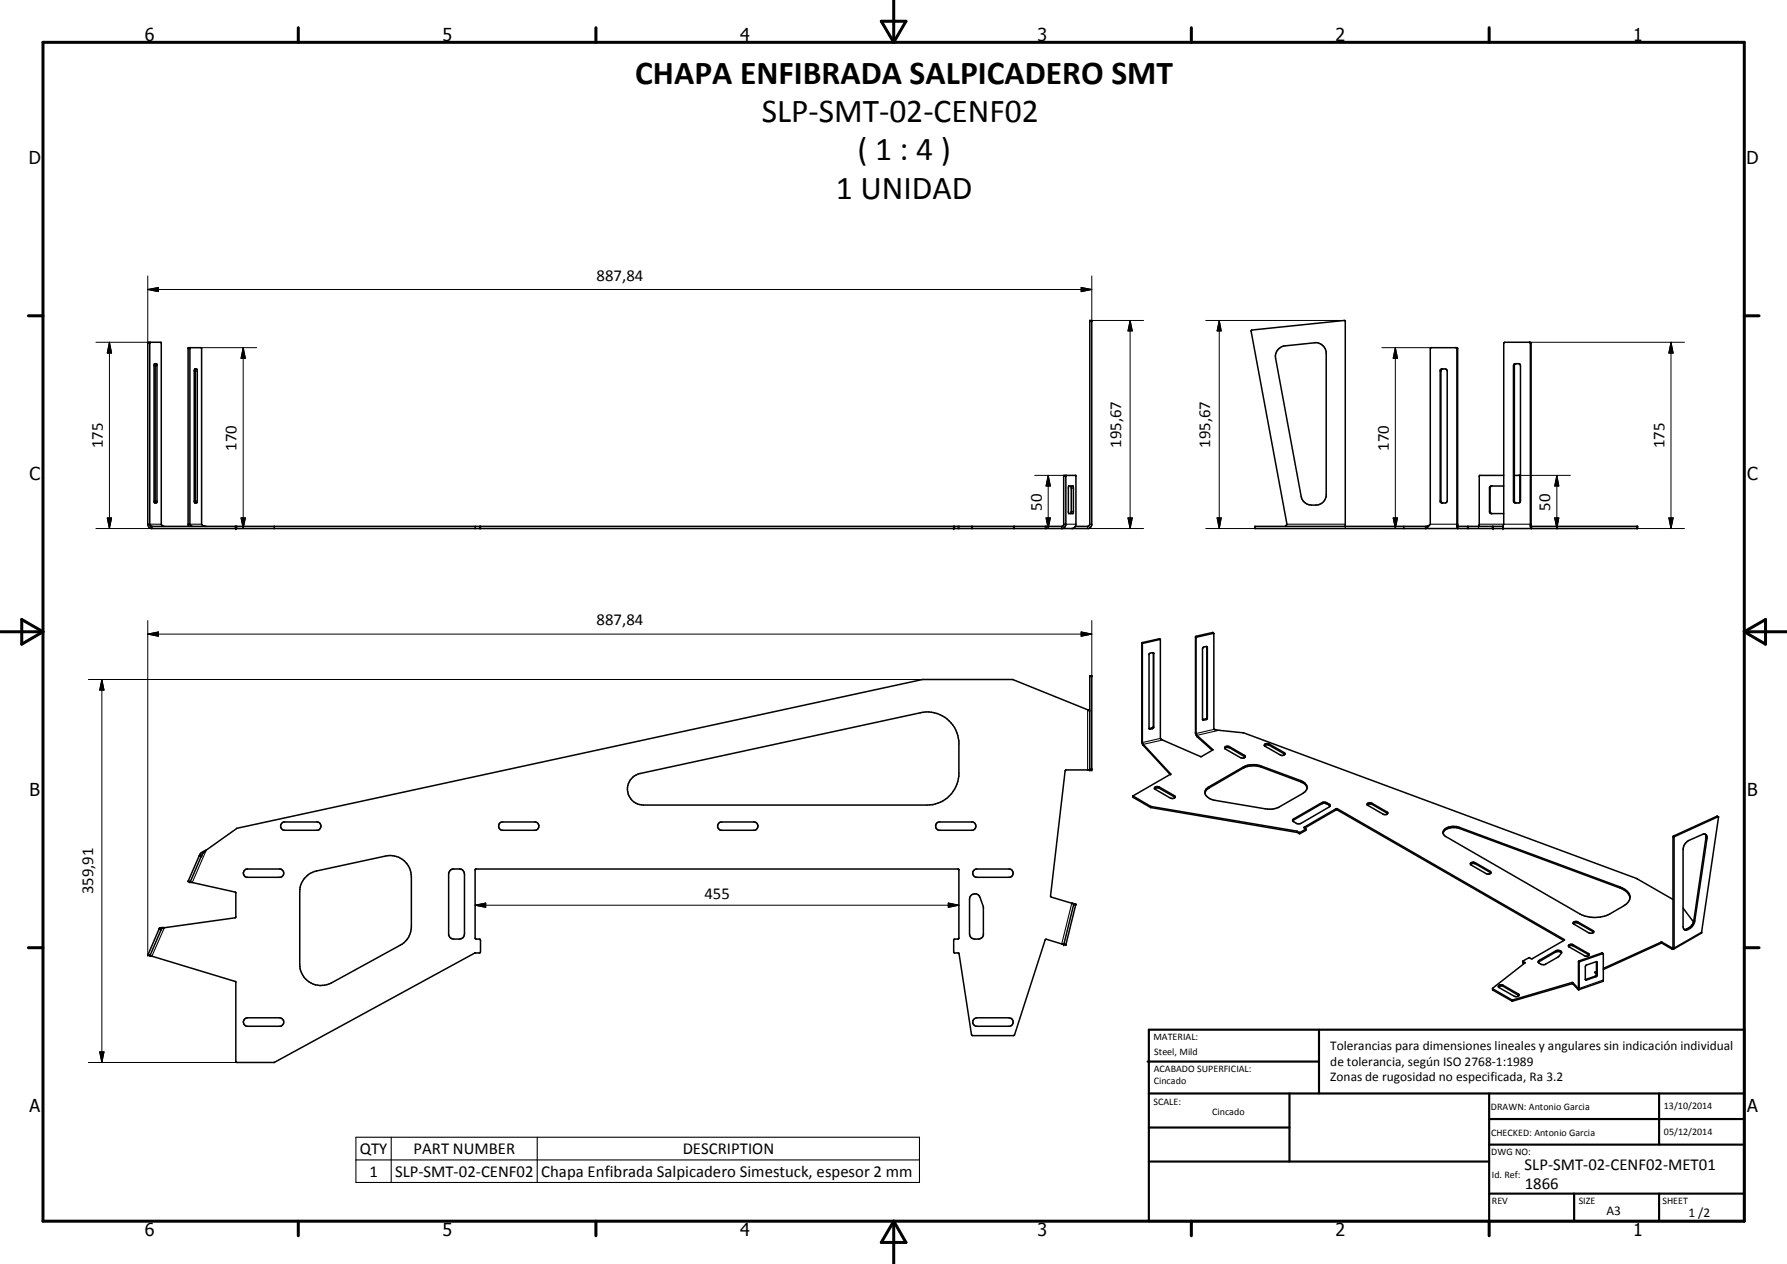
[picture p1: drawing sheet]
<svg xmlns="http://www.w3.org/2000/svg" width="420mm" height="297mm" viewBox="0 0 420 297" stroke-linecap="round" stroke-linejoin="round" font-family="sans-serif">
<g fill="none" stroke="#000" stroke-width=".35">
<path d="M35.3 80.4l-.1 .2v42.6M36.4 85.5h.4l.1 .1v32.4l-.2 .2h-.3M36.4 85.5l-.2 .3v32.1l.2 .3M36.4 85.5l.1 .3v32.1l-.1 .3M44.7 81.7v41.5M45.8 86.7l-.1 .3v30.9l.1 .3M45.8 86.7h.4l.2 .3v30.9l-.2 .3h-.4M45.8 86.7l.1 .3v30.9l-.1 .3M300.5 82.1l1.2-.8 7.4-.7a2.51 2.51 0 0 1 2.7 2.1v33.9a2.71 2.71 0 0 1-3.4 2.1 2.53 2.53 0 0 1-2.5-2l-6-32.5 .1-1.1zM338.8 86.8l1-.1 .4 .2 .1 .3v30.5l-.1 .3-.4 .2h-.8l-.4-.3v-30.9zM339.2 86.7l-.4 .3v30.9l.4 .3M342.4 81.7l.1 .2v41.8l.3 .5-.1-42.3-.1-.2h-6.1l-.2 .3v41.2l-.2 .2"/>
<path d="M355.9 85.6l.2-.1h1.1l.3 .5v31.7l-.2 .4-.3 .1-1-.1-.2-.4zM356.4 85.5l-.3 .3v32.1l.4 .3M359.6 80.4l.2 .3v42.5M250.1 111.9h.1M250.6 111.7v11.7l-.3 .5-.5 .3M251.3 114.2h1l.1 .4-.1 6.1h-1l-.1-.3zM251.8 114.2v6.5M350.7 114.2l-.4 .4v5.8l.4 .3M353.6 114.2h-3l-.4 .4 .1 5.9 .3 .2h3M353.6 111.7h-5.7l-.1 .2v11.4l-.2 .4M356.1 111.7h1.2l.2 .2v6M357.2 111.7l.2 .2v6.2"/>
<path d="M34.7 123.2l.3 .7 .5 .3h220.4l.4-.2 .4-.6v-48.1h-.5v47.9l-.3 .5h-3.1M34.7 123.2v-42.6l.2-.2h2.9l.1 42.8 .3 .4 .3 .1M34.7 123.2h.5M35.2 123.2l.4 .5h214.2l.3-.3v-11.7h2.8l.1 11.5-.3 .7-.5 .3M35.7 123.7v.5M44.2 123.2h.5M44.4 123.7l-.2-.4 .1-41.6h3l.1 .2v41.3l.4 .4 .5 .1M44.7 123.2l.4 .5M55.4 123.7v.5M113 123.7v.5M224.2 123.7v.5M249.6 123.8v.4"/>
<path d="M249.9 123.6l-.1 .1M250.1 123.2h.5M302.2 123.7l.4-.5-8.4-45.4 .2-.2 21.6-2.3 .3 .1v48.3M335.2 123.7v.5M336.1 123.4l-.7 .3h-40.3v.5h90v-.5h-25M336.1 123.4l-.8 .8M342.5 123.2h.2M342.7 123.7h.1M342.8 123.7h10.6v.5M359.8 123.2h.2M359.8 123.2l.2 1M360.1 123.7l-.1-43.1-.3-.2h-5.9l-.2 .2v42.6l-.2 .5"/>
<path d="M360.1 123.7v.5M270.2 153.7l.8-.3 .3 .1v17.5l-.2 .2-.6 .2-.3-.2zM271.2 153.4v17.3l-.4 .4-.6 .1M272.8 150.3l-.2-.2-4 .9-.1 .2v23.1M272.8 150.3l-4.1 .9-.1 .1v23.2M272.8 150.3v23.2M282.9 152.1l.8-.2 .2 .2v16.7l-.2 .3-.8 .1-.2-.2v-16.6zM283.7 151.9v16.7l-.2 .3-.8 .1M285.4 148.9v22.5l7 .8 92.4 34.3 8.5 4.9M285.4 148.9l-.3-.3-4 1v22.7l.3 .8M285.4 148.9l-4.2 .9v22.7l.2 .3M255.7 166.8l-17.6-7.1h-21.2l-161.2 34.9-7.2 5.2"/>
<path d="M255.7 166.8l.5 .1M255.7 166.8l.5 .3M256.2 167.1v.1M256.2 167.1h.1M268.5 174.3l.3 .9M268.5 174.3l.1 .2M268.6 174.5l.2 .4M268.8 174.9l6.4 7-8.8 5.1v.4l4.1 2.4 34.5 5.8 .5 .3 1.5-.7v-.4M268.8 175.2l6.3 6.8M268.8 174.9v.3M272.8 173.5l.1 .1M281.1 172.2l.1 .2"/>
<path d="M281.4 172.8l3.7 3.3-2.6 1.7-9.2-3.9-.5-.4M281.4 173.1l3.6 3.2M281.4 172.8v.3M285.4 171.3l.4 .2M288 175.6l.4-.2h.5l3.7 2.1a.4 .4 0 0 1 .1 .5 .4 .4 0 0 1-.5 .2l-.5-.1-3.6-2.1zM288 175.9l.4-.3 .7 .1 3.7 2.2M297.3 175.3v-.2l.2-.3h.9l3.6 2.1 .2 .3-.1 .1M297.3 175.3l.4-.3h.6l3.8 2.3M297.3 175.3l4 2.2 .8-.2M48.5 199.8l-.7 .6-.4 .7M48.5 199.8l-1.2 .6-.4 .5M66.3 193.4l.4-.2h8a1 1 0 0 1 .8 .9 1 1 0 0 1-.8 1h-8a1 1 0 0 1-.4-1.7z"/>
<path d="M117.5 193.4l.5-.2h7.9a1 1 0 0 1 .8 .9 1 1 0 0 1-.8 1h-7.9a1.03 1.03 0 0 1-.5-1.7zM148.8 182.6l1.7-.8 65.9-14.3a7.5 7.5 0 0 1 9.1 6.7v8.2a7.5 7.5 0 0 1-7.5 6.8h-66.7a3.8 3.8 0 0 1-3.5-2.4 3.8 3.8 0 0 1 1-4.2zM169.1 193.4l.4-.2h7.9a1 1 0 0 1 .8 .9 1 1 0 0 1-.8 1h-7.9a1 1 0 0 1-.4-1.7zM220.3 193.4l.4-.2h8a1.02 1.02 0 0 1 .7 .9 1.02 1.02 0 0 1-.7 1h-8a1.03 1.03 0 0 1-.4-1.7zM256.2 180.9v-22.1h.5v22.1h-6l-.3 .2-3.4 29.4 .2 .3 4.8 1.5M266.4 187.1l4.2 2.4 34.4 5.8 .5 .3 1.5-.8M271.5 185.1l.6-.3 .5 .2 3.5 2a.41 .41 0 0 1 .1 .5 .41 .41 0 0 1-.5 .2l-.5-.2-3.6-2-.2-.2zM271.5 185.4l.4-.2h.5l3.9 2.2M283.5 185.5l.5-.5 8.3-4.7a4.9 4.9 0 0 1 4.2-.3l9.3 3.4a1.69 1.69 0 0 1 1.4 2.2l-.8 .8-5.6 3.2a4.9 4.9 0 0 1-3.3 .5l-11.8-2a2.33 2.33 0 0 1-2.4-2.1zM306.7 194.6l7.7-4.3 53.3 30.7M307 194.8l-.4-.4 7.5-4.4h.3l53.4 30.8-7.6 4.5-.7-.3-1.4 .8v.4l.3 .2M307.3 185.2a1.86 1.86 0 0 0-1.5-1.5l-9.3-3.4a5.5 5.5 0 0 0-4.2 .2l-8.3 4.8-.5 .6-.2 .5"/>
<path d="M312.7 189.4v-.2a1.72 1.72 0 0 0-1.9-.6l-6.6 3.8-.3 .5M312.7 189.4l-7.1 4.2a2.03 2.03 0 0 1-1.7-.7M312.7 189.4a1.91 1.91 0 0 0-1.9-.5l-6.9 4M321.5 189.1l.5-.2 .6 .1 3.6 2.1M321.6 188.8l.2-.2 .8 .2 3.5 2 .2 .2v.2l-.4 .2-.7-.1-3.7-2.1zM326.2 191.1l.1 .1M339.3 195.7a3 3 0 0 1 3.8-1l37.8 14a3.4 3.4 0 0 1 2.3 2M339.5 195a3.7 3.7 0 0 1 3.6-.6l37.8 14a2.74 2.74 0 0 1 2.3 2.9l-.8 1.1-3.9 2.4a7.9 7.9 0 0 1-7.1 0l-31.4-18.2a1 1 0 0 1-.5-1.6zM393.6 196.6l10.5-4.7-4 27.3-6.6 3.9 .1-.2zM396.4 198l.6-.5 3.5-1.5 .6 .1 .3 .5-2.9 19.8a2.38 2.38 0 0 1-2.4 2.1l-.2-.2-.2-.6v-18.1l.2-.8zM400.9 196l.2 .9-2.8 19.3a2.55 2.55 0 0 1-2.4 2.2M404 191.9l-.3-.1-10.3 4.7-.1 .1v26.2l-2.7-1.4-13.6 6.2"/>
<path d="M37.5 218.2l-2.8 6.2 .5 .2M37.5 218.2l.4 .2M37.9 218.4l-2.6 6.2M38.6 218h-.9l-.2 .2M38.6 218l-.7 .4M44.7 207.4l.3-.1 10.4 2.4v5.9l-16.8 2.4M44.7 207.3h.1M46.9 201l-2.7 6.1 .5 .3M46.9 201h.1M46.9 200.9v.1M46.9 200.9l.5 .2M47.4 201.2l-2.7 6.1"/>
<path d="M47.4 201.1v.1M57.4 204.6l.6-.4h7.9a1 1 0 0 1 .8 1 1 1 0 0 1-.8 1h-7.9a1 1 0 0 1-.6-1.6zM71.7 206.2a4.7 4.7 0 0 1 2.7-1.5l16.3-3.5a5 5 0 0 1 6 4.8v11.8a4.8 4.8 0 0 1-2.6 4.3l-16.2 8.9a5 5 0 0 1-7.4-4.4v-17.1a4.7 4.7 0 0 1 1.2-3.3zM105.8 204.6l.7-.4h1.7l.7 .4 .2 .4 .1 14.5a1.16 1.16 0 0 1-1.2 1.2 2.75 2.75 0 0 1-2.2-.4l-.3-.6v-14.5zM228.2 210.5a1.29 1.29 0 0 1 2.2 .4l.8 2.3v6.5a1.86 1.86 0 0 1-2.7 .8l-.5-.6v-.4v-8.2zM228.9 204.6l.6-.4h7.9a1 1 0 0 1 .8 1 1 1 0 0 1-.8 1h-7.9a.98 .98 0 0 1-.6-1.6zM252 212.3h.4M252 212.3l.5 .1M252.3 212.3l.1 .1M252.4 212.3l.6 .2M252.5 212.4l-2.4 9.6M252.5 212.4l.5 .1"/>
<path d="M253 212.5l-2.4 9.6-.5-.1M345.7 202.9l.6-.3 .6 .1 3.5 2.1 .2 .3-.5 .3-.6-.1-3.6-2zM345.8 203.1l.3-.2 .8 .1 3.7 2.1M369.9 216.8l.4-.2h.6l3.7 2.1 .1 .3-.4 .3-.7-.1-3.5-2zM369.9 217l.4-.2h.6l3.8 2.3M383.2 210.7v.3M395.7 213.4l2.5 3.3M34.8 224.3h.1M35.2 224.6h.1M35.3 224.5l-.1 .1M35.3 224.6h.1M57.6 239.4l.6-.2h7.5a1.01 1.01 0 0 1 1 .9 1.01 1.01 0 0 1-.8 1.1h-7.9a1 1 0 0 1-.4-1.8z"/>
<path d="M229.1 239.4l.6-.2h7.5a1.01 1.01 0 0 1 1 .9 1.01 1.01 0 0 1-.8 1.1h-7.9a1 1 0 0 1-.8-.8 1 1 0 0 1 .4-1zM249.8 221.9h.1M250.1 222l-4.1-1.3-.2 .1-7.3 22.4-.2 .2h-9.6l-.3-.2-2.9-19-.1-.3h-1l-.2-.1v-2.9l.3-.2h.8l.2-.2v-16.2l-.2-.1h-113.4l-.2 .1v16.2l.2 .2h.8l.3 .2v2.8l-.2 .2h-1.1l-47.2 25.8h-8.8l-.3-.3v-18.7l-20.1-6.1M250.1 222h.1M352.3 231.6l.6-.2h.4l3.8 2.2a.47 .47 0 0 1-.2 .6 .47 .47 0 0 1-.5 0l-3.9-2.1zM352.3 231.9l.4-.2 .7 .1 3.7 2.2M358.1 225.9l.5 .3-.1 .1-7.6 5.9v.4l4.7 2.7 14-4.1 1.4 1.3M361.9 225.7l3.8-2.2a1.08 1.08 0 0 1 1.5 .3l-.8 1.1-3 1.7a1.24 1.24 0 0 1-1.7-.7zM367.1 223.9a1.13 1.13 0 0 0-1.4-.2l-4 2.5M368.8 222.4l.8-.2 4 2.3M368.9 222h.9l3.7 2.1 .2 .3-.3 .3h-.8l-3.8-2.2zM369.8 230.9h.1"/>
<path d="M369.8 230.9l-14.1 4.1-4.8-2.7M369.8 230.9l1.2 1.4M371 232.3v.2M371 232.3l.2-6.5 5.6-1.9 .2 .3-.1 6.4-5.7 2M371.1 232.1l.2 .2M375.4 226l-2.6 .9-.1 3.3M375.4 226v3l-.2 .4-2.5 .8M375.4 226l.1 .2-.1 3.2-2.5 .9-.2-.1M375.4 228.3l-.4 .2 .4 .4M375.4 228.6l-.3 .1M376.9 224.2l-5.6 1.9v6.4v.1l-.3-.1M393.5 223.1h-.4l-2.5-1.4-13.6 6.1"/>
</g>
<g fill="none" stroke="#000" stroke-width=".25">
<path d="M256.2 75.6h.5M34.7 80.7h.5M36.5 86h.4M44.2 82h.5M45.9 87.2h.5M338.6 87.2h.2M342.5 82h.2M355.8 86h.3M359.8 80.7h.2M36.5 117.7h.4M45.9 117.7h.5M250.1 111.9h.5"/>
<path d="M251.9 114.7h.5M338.6 117.7h.2M350.2 114.7h.1M355.8 117.7h.3M357.4 111.9h.1M35.2 123.2h2.7M44.7 123.2h2.7M55.3 123.7v.5M55.7 123.7v.5M64.4 123.7v.5M64.5 123.7v.5M111.7 123.7v.5"/>
<path d="M111.8 123.7v.5M112.7 123.7v.5M224.5 123.7v.5M225.2 123.7v.5M225.5 123.7v.5M228.4 123.7v.5M228.7 123.7v.5M238.3 123.7v.5M238.5 123.7v.5M245.7 123.7v.5M246 123.7v.5M249.6 123.7v.1"/>
<path d="M250.6 123.2h2.4M251.9 120.2h.5M255.7 123.7v.5M256.2 123.2h.5M295.1 123.7v.5M302.6 123.2h13.7M330 123.7v.5M330.1 123.7v.5M336.3 123.2h6.2M345 123.7v.5M345.3 123.7v.5M347.8 123.2h12"/>
<path d="M350.2 120.2h.1M350.8 123.7v.5M351.1 123.7v.5M366 123.7v.5M366.2 123.7v.5M384.8 123.7v.5M256.2 159h.5M268.5 151.2l.1 .1M268.6 151l.2 .2M271.2 153.4l.1 .2M272.6 150.1l.1 .2M281.1 149.7l.1 .2"/>
<path d="M281.2 149.5l.1 .2M283.7 152l.2 .1M285.1 148.6l.2 .2M255.7 166.8v14.1M270.3 171.2l.2 .2M270.8 171.1l.2 .1M271.2 170.7l.1 .2M272.8 173.5l-4.2 1M273.3 173.9l-4.5 1M282.9 169l.1 .2M283.4 169l.1 .1M283.7 168.6l.2 .2"/>
<path d="M285.1 176.1v.1M285.4 171.4l-4.2 1M286.6 171.6l-5.2 1.2M289.1 175.5v.2M292.6 177.5v.3M298.4 174.8v.3M302 176.9v.3M48.5 199.8l-3.3 7.6M256.2 180.7h.5M266.5 187.1v.3M270.5 189.5v.3M270.6 189.5v.3"/>
<path d="M272.6 185v.3M275.2 181.9h.1M276.1 187v.3M284.3 184.9v.3M292.3 180.3v.2M296.5 180v.3M304.2 192.4v.3M305 195.3v.3M305 195.4v.2M305.5 195.6v.3M305.7 195.6v.3M305.8 183.4v.3"/>
<path d="M306.7 194.4v.2M307 194.9v.3M310.8 188.6v.3M311.9 188.6v.3M312.5 189v.2M314.1 190v.3M314.4 190v.3M322.6 188.8v.2M326.1 190.8v.3M343.1 194.4v.3M393.3 196.6l.3 .2M393.5 196.5l.2 .1"/>
<path d="M401.1 196.9l.3 .2M403.7 191.8l.2 .1M37.4 218.4l.4 .2M38.6 218l-2.9 6.7M44.3 206.9l.5 .2M46.8 201.2l.5 .1M252 212.3l-2.4 9.5M252.4 212.6l.5 .2M346.9 202.7v.3M350.4 204.8v.2M371 216.7v.2M374.6 218.7v.2"/>
<path d="M380.9 208.4v.3M396.7 218.3l.2 .1M397.1 218l.2 .2M398.3 216.2l.2 .2M400.1 219l-6.5 3.8-.3-.2-.2 .2v.3M34.9 224.2l.4 .2M250.2 221.7l.4 .2M351 232.4v.3M353.4 231.5v.3M355.5 235v.2M355.7 235v.2M356.9 233.6v.2"/>
<path d="M358.1 226v.2M358.5 226.2v.1M361.9 225.7v.3M365.7 223.5v.2M367.8 220.8v.1M369.6 230.9v.3M369.8 230.9v.3M369.9 222v.3M371.1 232.2l-.1 .1M371.1 226l.2 .1M371.3 225.8l.2 .2M372.9 230.2l.1 .1"/>
<path d="M373.5 224.1v.2M375.1 229.4l.1 .1M375.1 228.4v.2M375.4 226l.1 .2M375.4 229l.1 .2M376.6 223.9l.2 .2M377 230.3l-5.7 2M390.6 221.4v.3M390.8 221.4v.3M83.7 267.3h132.5v10.6h-132.5zM83.7 272.6h132.5M92 267.3v10.6"/>
<path d="M126.3 267.3v10.6"/>
</g>
<g fill="#000">
<circle cx="256.2" cy="75.3" r=".18"/>
<circle cx="256.7" cy="75.3" r=".18"/>
<circle cx="250.6" cy="111.7" r=".18"/>
<circle cx="55.4" cy="124.2" r=".18"/>
<circle cx="55.4" cy="123.7" r=".18"/>
<circle cx="224.2" cy="123.7" r=".18"/>
<circle cx="224.2" cy="124.2" r=".18"/>
<circle cx="316.3" cy="123.7" r=".18"/>
<circle cx="342.8" cy="123.7" r=".18"/>
<circle cx="347.6" cy="123.7" r=".18"/>
<circle cx="351.1" cy="124.2" r=".18"/>
<circle cx="351.1" cy="123.7" r=".18"/>
<circle cx="353.4" cy="123.7" r=".18"/>
<circle cx="353.4" cy="124.2" r=".18"/>
<circle cx="360.1" cy="123.7" r=".18"/>
<circle cx="256.2" cy="158.8" r=".18"/>
<circle cx="256.7" cy="158.8" r=".18"/>
<circle cx="271.2" cy="153.4" r=".18"/>
<circle cx="256.2" cy="180.9" r=".18"/>
<circle cx="256.7" cy="180.9" r=".18"/>
<circle cx="275.2" cy="181.9" r=".18"/>
<circle cx="403.8" cy="191.8" r=".18"/>
<circle cx="47.4" cy="201.1" r=".18"/>
<circle cx="252.5" cy="212.4" r=".18"/>
<circle cx="34.7" cy="224.4" r=".18"/>
<circle cx="250.1" cy="222" r=".18"/>
<circle cx="358.1" cy="226.2" r=".18"/>
</g>
<g fill="none" stroke="#000" stroke-width=".71">
<path d="M10.1 9.9h400v277.1h-400zM70.1 6.5v3.4M140.1 6.5v3.4M207.2 5h5.8l-2.9 4.9zM210.1 0v9.9M280.1 6.5v3.4M350.1 6.5v3.4M6.7 74.2h3.4M410.1 74.2h3.5M.1 148.5h10M5.1 145.6l5 2.9-5 2.9zM410.1 148.5h10"/>
<path d="M410.1 148.5l5-2.9v5.8zM6.7 222.7h3.4M410.1 222.7h3.5M70.1 287v3.4M140.1 287v3.4M210.1 287v10M210.1 287l2.9 5h-5.8zM280.1 287v3.4M350.1 287v3.4"/>
</g>
<g fill="none" stroke="#000" stroke-width=".51">
<path d="M269.8 249.5h40.3M270.1 242h140v45h-140zM270.1 257h140M303.2 257v16M310.1 242v15M350.1 257v30M390.1 257v12M270.1 265h33.1M270.1 273h80M350.1 269h60M350.1 263h60M350.1 280.5h60"/>
<path d="M370.1 280.5v6.5M390.1 280.5v6.5"/>
</g>
<g fill="none" stroke="#000" stroke-width=".24">
<path d="M34.7 68l2.5-.4v.9zM34.7 64.9v15.8M34.7 68h222M254.2 67.6l2.5 .4-2.5 .5zM256.7 64.9v10.7M256.7 75.3h12.2M265.7 75.3l.5 2.5h-1zM265.7 75.3v48.9M283.5 75.3h32.5M286.7 75.3l.4 2.5h-.9zM286.7 75.3v48.9M22.6 80.4h12.7"/>
<path d="M25.7 80.4l.5 2.6h-1zM25.7 80.4v43.8M47.3 81.7h13.1M57.2 81.7l.5 2.5h-1zM57.2 81.7v42.5M324.9 81.7h11.6M328.1 81.7l.5 2.5h-1zM328.1 81.7v42.5M359.6 80.4h36.5M392.9 80.4l.5 2.6h-1zM392.9 80.4v43.8M243.3 111.7h7.3"/>
<path d="M246.5 111.7l.5 2.5h-1.1zM246.5 111.7v12.5M357.1 111.7h12.1M366 111.7l.5 2.5h-1zM366 111.7v12.5M22.6 124.2h13.1M25.2 121.7h1l-.5 2.5zM55.3 124.2h5.1M56.7 121.7h1l-.5 2.5zM245.9 121.7h1.1l-.5 2.5zM255.7 124.2h13.2M265.2 121.7h1l-.5 2.5z"/>
<path d="M283.5 124.2h11.6M286.2 121.7h.9l-.4 2.5zM324.9 124.2h10.3M327.6 121.7h1l-.5 2.5zM350.8 124.2h18.4M365.5 121.7h1l-.5 2.5zM384.8 124.2h11.3M392.4 121.7h1l-.5 2.5zM20.8 159.7h196.1M23.9 159.7l.6 2.5h-1.1zM23.9 159.7v90M34.7 149l2.5-.5v1z"/>
<path d="M34.7 149h222M34.7 145.8v78.6M254.2 148.5l2.5 .5-2.5 .5zM256.7 145.8v13.2M111.7 212.7l2.5-.5v1zM111.7 212.7h113.8M223 212.2l2.5 .5-2.5 .5zM20.8 249.7h34.9M23.4 247.2h1.1l-.6 2.5z"/>
</g>
<g fill="#000">
<path d="M34.7 68l2.5-.4v.9zM254.2 67.6l2.5 .4-2.5 .5zM265.7 75.3l.5 2.5h-1zM286.7 75.3l.4 2.5h-.9zM25.7 80.4l.5 2.6h-1zM57.2 81.7l.5 2.5h-1zM328.1 81.7l.5 2.5h-1zM392.9 80.4l.5 2.6h-1zM246.5 111.7l.5 2.5h-1.1zM366 111.7l.5 2.5h-1zM25.2 121.7h1l-.5 2.5zM56.7 121.7h1l-.5 2.5z"/>
<path d="M245.9 121.7h1.1l-.5 2.5zM265.2 121.7h1l-.5 2.5zM286.2 121.7h.9l-.4 2.5zM327.6 121.7h1l-.5 2.5zM365.5 121.7h1l-.5 2.5zM392.4 121.7h1l-.5 2.5zM34.7 149l2.5-.5v1zM254.2 148.5l2.5 .5-2.5 .5zM23.9 159.7l.6 2.5h-1.1zM111.7 212.7l2.5-.5v1zM223 212.2l2.5 .5-2.5 .5zM23.4 247.2h1.1l-.6 2.5z"/>
</g>
<g font-size="7.9">
<text x="149.3" y="19.7">CHAPA ENFIBRADA SALPICADERO SMT</text>
<text x="179.1" y="28.7">SLP-SMT-02-CENF02</text>
<text x="201.6" y="37.7">( 1 : 4 )</text>
<text x="196.5" y="46.7">1 UNIDAD</text>
</g>
<g font-size="4.2">
<text x="34" y="9.6">6</text>
<text x="104" y="9.6">5</text>
<text x="174" y="9.6">4</text>
<text x="244" y="9.6">3</text>
<text x="314" y="9.6">2</text>
<text x="384" y="9.6">1</text>
<text x="6.8" y="38.7">D</text>
<text x="410.6" y="38.7">D</text>
<text x="7" y="112.9">C</text>
<text x="410.8" y="112.9">C</text>
<text x="7" y="187.1">B</text>
<text x="410.8" y="187.1">B</text>
<text x="7" y="261.4">A</text>
<text x="410.8" y="261.4">A</text>
<text x="34" y="290.4">6</text>
<text x="104" y="290.4">5</text>
<text x="174" y="290.4">4</text>
<text x="244" y="290.4">3</text>
<text x="314" y="290.4">2</text>
<text x="384" y="290.4">1</text>
</g>
<g font-size="3.9">
<text x="140.3" y="66">887,84</text>
<text x="24.2" y="105.4" transform="rotate(-90 24.2 105.4)">175</text>
<text x="55.6" y="106" transform="rotate(-90 55.6 106)">170</text>
<text x="263.6" y="105.2" transform="rotate(-90 263.6 105.2)">195,67</text>
<text x="284.6" y="105.2" transform="rotate(-90 284.6 105.2)">195,67</text>
<text x="326.5" y="106" transform="rotate(-90 326.5 106)">170</text>
<text x="391.3" y="105.4" transform="rotate(-90 391.3 105.4)">175</text>
<text x="244.9" y="120" transform="rotate(-90 244.9 120)">50</text>
<text x="364.5" y="120" transform="rotate(-90 364.5 120)">50</text>
<text x="140.3" y="147">887,84</text>
<text x="21.9" y="210.2" transform="rotate(-90 21.9 210.2)">359,91</text>
<text x="165.6" y="211.2">455</text>
<text x="84.6" y="271.2">QTY</text>
<text x="97.2" y="271.2">PART NUMBER</text>
<text x="160.5" y="271.2">DESCRIPTION</text>
<text x="358.5" y="275">SLP-SMT-02-CENF02-MET01</text>
<text x="86.9" y="276.5">1</text>
<text x="92.9" y="276.5">SLP-SMT-02-CENF02</text>
<text x="127.2" y="276.6">Chapa Enfibrada Salpicadero Simestuck, espesor 2 mm</text>
<text x="358.5" y="279.4">1866</text>
</g>
<g font-size="3.1">
<text x="312.7" y="246.8">Tolerancias para dimensiones lineales y angulares sin indicación individual</text>
<text x="312.7" y="250.4">de tolerancia, según ISO 2768-1:1989</text>
<text x="312.7" y="254">Zonas de rugosidad no especificada, Ra 3.2</text>
<text x="377.7" y="285.6">A3</text>
<text x="397" y="285.9">1 /2</text>
</g>
<g font-size="2.4">
<text x="271.2" y="244.4">MATERIAL:</text>
<text x="271.3" y="252">ACABADO SUPERFICIAL:</text>
<text x="271.4" y="247.9">Steel, Mild</text>
<text x="271.3" y="254.6">Cincado</text>
<text x="271.2" y="259.7">SCALE:</text>
<text x="285" y="262">Cincado</text>
<text x="350.6" y="260.9">DRAWN: Antonio Garcia</text>
<text x="391.2" y="260.6">13/10/2014</text>
<text x="350.6" y="267">CHECKED: Antonio Garcia</text>
<text x="391.2" y="266.7">05/12/2014</text>
<text x="350.6" y="271.4">DWG NO:</text>
<text x="350.8" y="276.9">Id. Ref:</text>
<text x="350.8" y="282.8">REV</text>
<text x="371.2" y="282.9">SIZE</text>
<text x="390.9" y="282.9">SHEET</text>
</g>
</svg>
